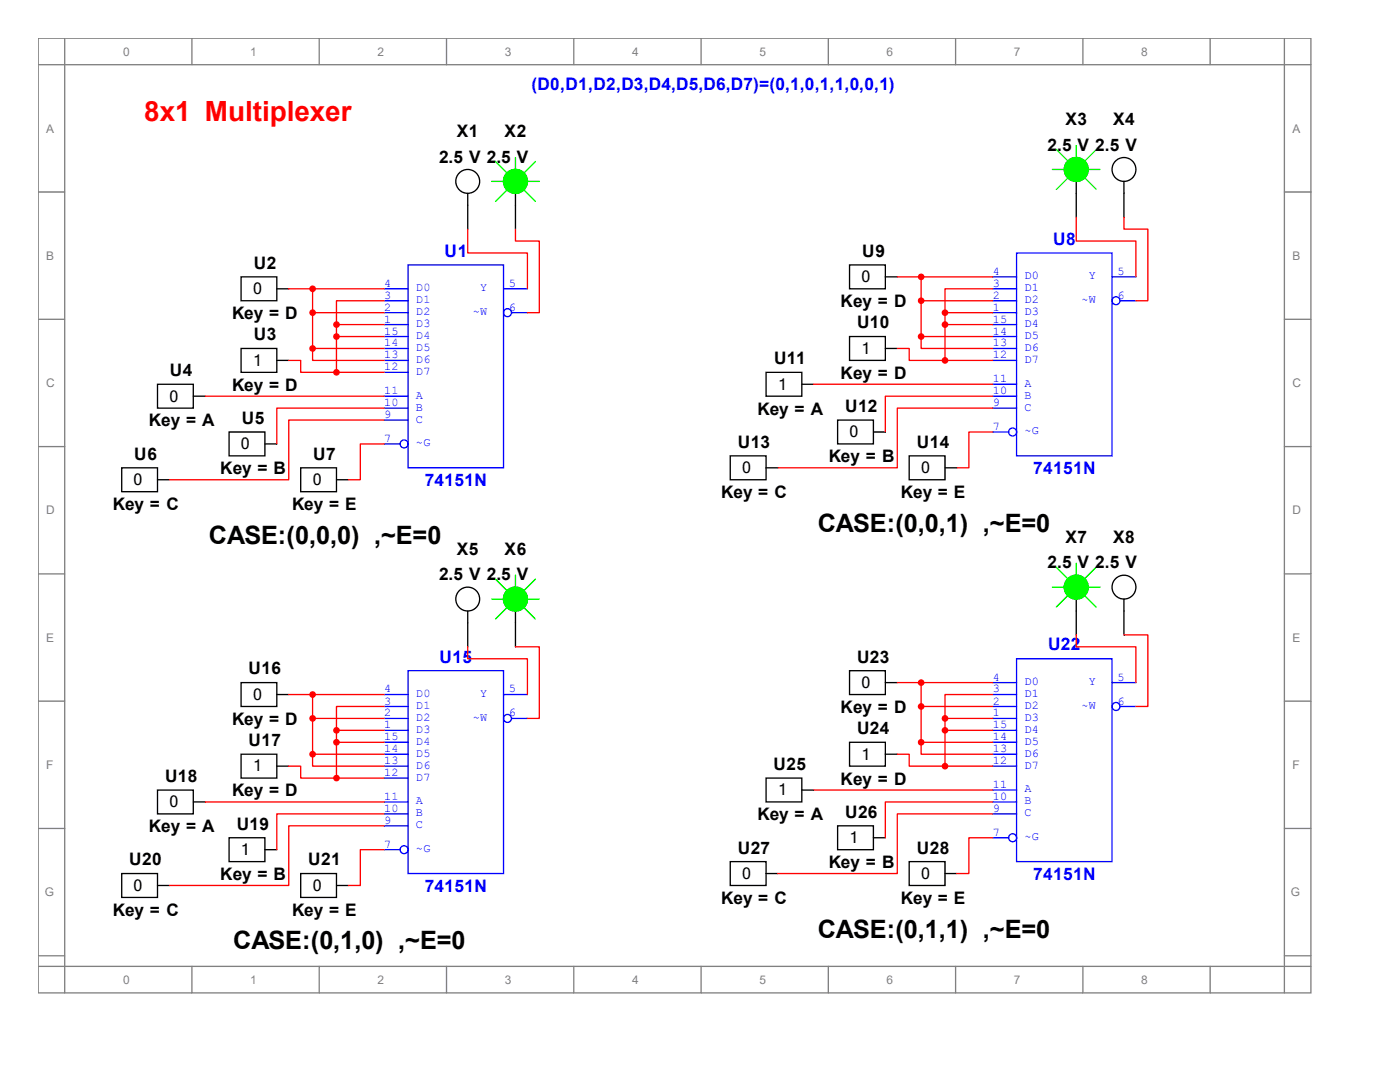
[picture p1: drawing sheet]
<svg xmlns="http://www.w3.org/2000/svg" width="279mm" height="216mm" viewBox="0 0 279 216" stroke-linecap="round" stroke-linejoin="round" font-family="sans-serif">
<g fill="none" stroke="#808080" stroke-width=".26">
<path d="M7.6 7.6h254v190.5h-254zM7.6 12.9h254M12.9 7.6v190.5M38.3 7.6v5.3M63.7 7.6v5.3M89.1 7.6v5.3M114.5 7.6v5.3M139.9 7.6v5.3M165.3 7.6v5.3M190.7 7.6v5.3M216.1 7.6v5.3M241.5 7.6v5.3"/>
<path d="M256.3 7.6v190.5M7.6 38.3h5.3M256.3 38.3h5.3M7.6 63.7h5.3M256.3 63.7h5.3M7.6 89.1h5.3M256.3 89.1h5.3M7.6 114.5h5.3M256.3 114.5h5.3M7.6 139.9h5.3M256.3 139.9h5.3M7.6 165.3h5.3"/>
<path d="M256.3 165.3h5.3M7.6 190.7h5.3M7.6 192.8h254M38.3 192.8v5.3M63.7 192.8v5.3M89.1 192.8v5.3M114.5 192.8v5.3M139.9 192.8v5.3M165.3 192.8v5.3M190.7 192.8v5.3M216.1 192.8v5.3M241.5 192.8v5.3"/>
<path d="M256.3 190.7h5.3"/>
</g>
<path d="M81.4 52.9h19.1v40.4h-19.1z" fill="none" stroke="#00f" stroke-width=".26"/>
<g fill="none" stroke="#00f" stroke-width=".26">
<path d="M102.1 62.4h3.2"/>
<circle cx="101.3" cy="62.4" r=".79"/>
</g>
<path d="M76.7 57.6h4.7" fill="none" stroke="#00f" stroke-width=".26"/>
<path d="M76.7 60h4.7" fill="none" stroke="#00f" stroke-width=".26"/>
<path d="M76.7 62.4h4.7" fill="none" stroke="#00f" stroke-width=".26"/>
<path d="M76.7 64.8h4.7" fill="none" stroke="#00f" stroke-width=".26"/>
<path d="M76.7 67.2h4.7" fill="none" stroke="#00f" stroke-width=".26"/>
<path d="M76.7 69.5h4.7" fill="none" stroke="#00f" stroke-width=".26"/>
<path d="M76.7 71.9h4.7" fill="none" stroke="#00f" stroke-width=".26"/>
<path d="M76.7 74.3h4.7" fill="none" stroke="#00f" stroke-width=".26"/>
<path d="M76.7 79.1h4.7" fill="none" stroke="#00f" stroke-width=".26"/>
<path d="M76.7 83.8h4.7" fill="none" stroke="#00f" stroke-width=".26"/>
<path d="M76.7 81.4h4.7" fill="none" stroke="#00f" stroke-width=".26"/>
<path d="M100.5 57.6h4.8" fill="none" stroke="#00f" stroke-width=".26"/>
<g fill="none" stroke="#00f" stroke-width=".26">
<path d="M202.9 50.5h19v40.5h-19zM76.7 88.6h3.2"/>
<circle cx="80.6" cy="88.6" r=".79"/>
</g>
<g fill="none" stroke="#000" stroke-width=".26">
<path d="M93.3 38.6v7.1M102.9 38.6v7.1M48.1 55.2h7.1v4.8h-7.1zM55.2 57.6h2.4M31.4 76.7h7.2v4.7h-7.2zM38.6 79.1h2.4M48.1 69.5h7.1v4.8h-7.1zM55.2 71.9h2.4M24.3 93.3h7.1v4.8h-7.1zM31.4 95.7h2.4M45.7 86.2h7.2v4.8h-7.2zM52.9 88.6h2.3"/>
<path d="M60 93.3h7.2v4.8h-7.2zM67.2 95.7h2.3"/>
<circle cx="93.3" cy="36.2" r="2.38"/>
<circle cx="102.9" cy="36.2" r="2.38"/>
</g>
<g fill="#f00" stroke="#f00" stroke-width=".26">
<circle cx="62.4" cy="62.4" r=".53"/>
<circle cx="62.4" cy="69.5" r=".53"/>
<circle cx="62.4" cy="57.6" r=".53"/>
<circle cx="67.2" cy="64.8" r=".53"/>
<circle cx="67.2" cy="67.2" r=".53"/>
<circle cx="67.2" cy="74.3" r=".53"/>
</g>
<g fill="none" stroke="#f00" stroke-width=".26">
<path d="M57.6 57.6h19.1M62.4 57.6v11.9M93.3 45.7v4.8h12v7.1M102.9 45.7v2.4h4.7v14.3h-2.3M41 79.1h35.7M57.6 71.9h2.4v2.4h7.2M62.4 69.5v2.4h14.3M62.4 62.4h14.3M62.4 69.5h14.3M67.2 64.8h9.5M67.2 64.8v9.5M67.2 67.2h9.5"/>
<path d="M67.2 74.3h9.5M76.7 60h-9.5v4.8M76.7 81.4h-21.5v7.2M76.7 83.8h-19.1v11.9h-23.8M76.7 88.6h-4.8v7.1h-2.4"/>
</g>
<path d="M98.1 36.2h2.4M98.9 32.2l2.4 2.4M101.3 37.8l-2.4 2.4M102.9 31.4v2.4M104.5 37.8l2.3 2.4M105.3 36.2h2.3M106.8 32.2l-2.3 2.4" fill="none" stroke="#0f0" stroke-width=".26"/>
<circle cx="102.9" cy="36.2" r="2.38" fill="#0f0" stroke="#0f0" stroke-width=".26"/>
<g fill="none" stroke="#00f" stroke-width=".26">
<path d="M223.5 60h3.2"/>
<circle cx="222.7" cy="60" r=".79"/>
</g>
<path d="M198.1 55.2h4.8" fill="none" stroke="#00f" stroke-width=".26"/>
<path d="M198.1 57.6h4.8" fill="none" stroke="#00f" stroke-width=".26"/>
<path d="M198.1 60h4.8" fill="none" stroke="#00f" stroke-width=".26"/>
<path d="M198.1 62.4h4.8" fill="none" stroke="#00f" stroke-width=".26"/>
<path d="M198.1 64.8h4.8" fill="none" stroke="#00f" stroke-width=".26"/>
<path d="M198.1 67.2h4.8" fill="none" stroke="#00f" stroke-width=".26"/>
<path d="M198.1 69.5h4.8" fill="none" stroke="#00f" stroke-width=".26"/>
<path d="M198.1 71.9h4.8" fill="none" stroke="#00f" stroke-width=".26"/>
<path d="M198.1 76.7h4.8" fill="none" stroke="#00f" stroke-width=".26"/>
<path d="M198.1 81.4h4.8" fill="none" stroke="#00f" stroke-width=".26"/>
<path d="M198.1 79.1h4.8" fill="none" stroke="#00f" stroke-width=".26"/>
<path d="M221.9 55.2h4.8" fill="none" stroke="#00f" stroke-width=".26"/>
<g fill="none" stroke="#00f" stroke-width=".26">
<path d="M198.1 86.2h3.2M81.4 133.8h19.1v40.5h-19.1z"/>
<circle cx="202.1" cy="86.2" r=".79"/>
</g>
<g fill="none" stroke="#000" stroke-width=".26">
<path d="M214.8 36.2v7.1M224.3 36.2v7.1M169.5 52.9h7.2v4.7h-7.2zM176.7 55.2h2.4M152.9 74.3h7.1v4.8h-7.1zM160 76.7h2.4M169.5 67.2h7.2v4.7h-7.2zM176.7 69.5h2.4M145.7 91h7.2v4.7h-7.2zM152.9 93.3h2.4M167.2 83.8h7.1v4.8h-7.1zM174.3 86.2h2.4"/>
<path d="M181.5 91h7.1v4.7h-7.1zM188.6 93.3h2.4"/>
<circle cx="214.8" cy="33.8" r="2.38"/>
<circle cx="224.3" cy="33.8" r="2.38"/>
</g>
<g fill="#f00" stroke="#f00" stroke-width=".26">
<circle cx="183.8" cy="60" r=".53"/>
<circle cx="183.8" cy="67.2" r=".53"/>
<circle cx="183.8" cy="55.2" r=".53"/>
<circle cx="188.6" cy="62.4" r=".53"/>
<circle cx="188.6" cy="64.8" r=".53"/>
<circle cx="188.6" cy="71.9" r=".53"/>
</g>
<path d="M210 33.8h2.4M210.8 29.8l2.4 2.4M213.2 35.4l-2.4 2.4M214.8 29.1v2.3M216.4 35.4l2.4 2.4M217.2 33.8h2.4M218.8 29.8l-2.4 2.4" fill="none" stroke="#0f0" stroke-width=".26"/>
<circle cx="214.8" cy="33.8" r="2.38" fill="#0f0" stroke="#0f0" stroke-width=".26"/>
<g fill="none" stroke="#f00" stroke-width=".26">
<path d="M179.1 55.2h19M183.8 55.2v12M198.1 57.6h-9.5v4.8M214.8 43.3v4.8h11.9v7.1M224.3 43.3v2.4h4.8v14.3h-2.4M162.4 76.7h35.7M179.1 69.5h2.4v2.4h7.1M183.8 67.2v2.3h14.3M183.8 60h14.3M183.8 67.2h14.3M188.6 62.4h9.5M188.6 62.4v9.5"/>
<path d="M188.6 64.8h9.5M188.6 71.9h9.5M198.1 79.1h-21.4v7.1M198.1 81.4h-19v11.9h-23.8M198.1 86.2h-4.7v7.1h-2.4"/>
</g>
<g fill="none" stroke="#00f" stroke-width=".26">
<path d="M102.1 143.4h3.2"/>
<circle cx="101.3" cy="143.4" r=".79"/>
</g>
<path d="M76.7 138.6h4.7" fill="none" stroke="#00f" stroke-width=".26"/>
<path d="M76.7 141h4.7" fill="none" stroke="#00f" stroke-width=".26"/>
<path d="M76.7 143.4h4.7" fill="none" stroke="#00f" stroke-width=".26"/>
<path d="M76.7 145.7h4.7" fill="none" stroke="#00f" stroke-width=".26"/>
<path d="M76.7 148.1h4.7" fill="none" stroke="#00f" stroke-width=".26"/>
<path d="M76.7 150.5h4.7" fill="none" stroke="#00f" stroke-width=".26"/>
<path d="M76.7 152.9h4.7" fill="none" stroke="#00f" stroke-width=".26"/>
<path d="M76.7 155.3h4.7" fill="none" stroke="#00f" stroke-width=".26"/>
<path d="M76.7 160h4.7" fill="none" stroke="#00f" stroke-width=".26"/>
<path d="M76.7 164.8h4.7" fill="none" stroke="#00f" stroke-width=".26"/>
<path d="M76.7 162.4h4.7" fill="none" stroke="#00f" stroke-width=".26"/>
<path d="M100.5 138.6h4.8" fill="none" stroke="#00f" stroke-width=".26"/>
<g fill="none" stroke="#00f" stroke-width=".26">
<path d="M202.9 131.4h19v40.5h-19zM76.7 169.5h3.2"/>
<circle cx="80.6" cy="169.5" r=".79"/>
</g>
<g fill="none" stroke="#000" stroke-width=".26">
<path d="M48.1 136.2h7.1v4.8h-7.1zM55.2 138.6h2.4M93.3 121.9v7.2M102.9 121.9v7.2M31.4 157.6h7.2v4.8h-7.2zM48.1 150.5h7.1v4.8h-7.1zM55.2 152.9h2.4M24.3 174.3h7.1v4.8h-7.1zM31.4 176.7h2.4M38.6 160h2.4M45.7 167.2h7.2v4.7h-7.2zM52.9 169.5h2.3"/>
<path d="M60 174.3h7.2v4.8h-7.2zM67.2 176.7h2.3"/>
<circle cx="93.3" cy="119.5" r="2.38"/>
<circle cx="102.9" cy="119.5" r="2.38"/>
</g>
<g fill="#f00" stroke="#f00" stroke-width=".26">
<circle cx="62.4" cy="143.4" r=".53"/>
<circle cx="62.4" cy="150.5" r=".53"/>
<circle cx="62.4" cy="138.6" r=".53"/>
<circle cx="67.2" cy="145.7" r=".53"/>
<circle cx="67.2" cy="148.1" r=".53"/>
<circle cx="67.2" cy="155.3" r=".53"/>
</g>
<path d="M98.1 119.5h2.4M98.9 115.6l2.4 2.4M102.9 114.8v2.4M105.3 119.5h2.3M106.8 115.6l-2.3 2.4M101.3 121.1l-2.4 2.4M104.5 121.1l2.3 2.4" fill="none" stroke="#0f0" stroke-width=".26"/>
<circle cx="102.9" cy="119.5" r="2.38" fill="#0f0" stroke="#0f0" stroke-width=".26"/>
<g fill="none" stroke="#00f" stroke-width=".26">
<path d="M223.5 141h3.2"/>
<circle cx="222.7" cy="141" r=".79"/>
</g>
<path d="M198.1 136.2h4.8" fill="none" stroke="#00f" stroke-width=".26"/>
<path d="M198.1 138.6h4.8" fill="none" stroke="#00f" stroke-width=".26"/>
<path d="M198.1 141h4.8" fill="none" stroke="#00f" stroke-width=".26"/>
<path d="M198.1 143.4h4.8" fill="none" stroke="#00f" stroke-width=".26"/>
<path d="M198.1 145.7h4.8" fill="none" stroke="#00f" stroke-width=".26"/>
<path d="M198.1 148.1h4.8" fill="none" stroke="#00f" stroke-width=".26"/>
<path d="M198.1 150.5h4.8" fill="none" stroke="#00f" stroke-width=".26"/>
<path d="M198.1 152.9h4.8" fill="none" stroke="#00f" stroke-width=".26"/>
<path d="M198.1 157.6h4.8" fill="none" stroke="#00f" stroke-width=".26"/>
<path d="M198.1 162.4h4.8" fill="none" stroke="#00f" stroke-width=".26"/>
<path d="M198.1 160h4.8" fill="none" stroke="#00f" stroke-width=".26"/>
<path d="M221.9 136.2h4.8" fill="none" stroke="#00f" stroke-width=".26"/>
<g fill="none" stroke="#00f" stroke-width=".26">
<path d="M198.1 167.2h3.2"/>
<circle cx="202.1" cy="167.2" r=".79"/>
</g>
<g fill="none" stroke="#000" stroke-width=".26">
<path d="M214.8 119.5v7.2M224.3 119.5v7.2M169.5 133.8h7.2v4.8h-7.2zM176.7 136.2h2.4M152.9 155.3h7.1v4.7h-7.1zM160 157.6h2.4M169.5 148.1h7.2v4.8h-7.2zM176.7 150.5h2.4M145.7 171.9h7.2v4.8h-7.2zM152.9 174.3h2.4M167.2 164.8h7.1v4.7h-7.1zM174.3 167.2h2.4"/>
<path d="M181.5 171.9h7.1v4.8h-7.1zM188.6 174.3h2.4"/>
<circle cx="214.8" cy="117.2" r="2.38"/>
<circle cx="224.3" cy="117.2" r="2.38"/>
</g>
<g fill="#f00" stroke="#f00" stroke-width=".26">
<circle cx="183.8" cy="141" r=".53"/>
<circle cx="183.8" cy="148.1" r=".53"/>
<circle cx="183.8" cy="136.2" r=".53"/>
<circle cx="188.6" cy="143.4" r=".53"/>
<circle cx="188.6" cy="145.7" r=".53"/>
<circle cx="188.6" cy="152.9" r=".53"/>
</g>
<path d="M210 117.2h2.4M210.8 113.2l2.4 2.4M213.2 118.7l-2.4 2.4M214.8 112.4v2.4M216.4 118.7l2.4 2.4M217.2 117.2h2.4M218.8 113.2l-2.4 2.4" fill="none" stroke="#0f0" stroke-width=".26"/>
<circle cx="214.8" cy="117.2" r="2.38" fill="#0f0" stroke="#0f0" stroke-width=".26"/>
<g fill="none" stroke="#f00" stroke-width=".26">
<path d="M57.6 138.6h19.1M62.4 138.6v11.9M93.3 129.1v2.3h12v7.2M102.9 129.1h4.7v14.3h-2.3M179.1 136.2h19M183.8 136.2v11.9M198.1 138.6h-9.5v4.8M214.8 126.7v2.4h11.9v7.1M224.3 126.7h4.8v14.3h-2.4M57.6 152.9h2.4v2.4h7.2M62.4 150.5v2.4h14.3M62.4 143.4h14.3"/>
<path d="M62.4 150.5h14.3M67.2 145.7h9.5M67.2 145.7v9.6M67.2 148.1h9.5M67.2 155.3h9.5M76.7 141h-9.5v4.7M162.4 157.6h35.7M179.1 150.5h2.4v2.4h7.1M183.8 148.1v2.4h14.3M183.8 148.1h14.3M183.8 141h14.3M188.6 143.4h9.5"/>
<path d="M188.6 145.7h9.5M188.6 143.4v9.5M188.6 152.9h9.5M41 160h35.7M76.7 162.4h-21.5v7.1M76.7 164.8h-19.1v11.9h-23.8M76.7 169.5h-4.8v7.2h-2.4M198.1 160h-21.4v7.2M198.1 162.4h-19v11.9h-23.8M198.1 167.2h-4.7v7.1h-2.4"/>
</g>
<text font-size="5.6" fill="#f00" x="28.8" y="24">8x1 Multiplexer</text>
<g font-size="5">
<text x="163.2" y="106.1">CASE:(0,0,1) ,~E=0</text>
<text x="41.7" y="108.5">CASE:(0,0,0) ,~E=0</text>
<text x="46.5" y="189.4">CASE:(0,1,0) ,~E=0</text>
<text x="163.2" y="187.1">CASE:(0,1,1) ,~E=0</text>
</g>
<g font-size="3.4" fill="#00f">
<text x="106" y="17.9">(D0,D1,D2,D3,D4,D5,D6,D7)=(0,1,0,1,1,0,0,1)</text>
<text x="88.7" y="51.2">U1</text>
<text x="210.2" y="48.9">U8</text>
<text x="206.2" y="94.6">74151N</text>
<text x="84.8" y="97">74151N</text>
<text x="209.2" y="129.8">U22</text>
<text x="87.7" y="132.2">U15</text>
<text x="84.8" y="178">74151N</text>
<text x="206.2" y="175.6">74151N</text>
</g>
<g font-size="3.4">
<text x="91.2" y="27.4">X1</text>
<text x="100.7" y="27.4">X2</text>
<text x="212.6" y="25">X3</text>
<text x="222.2" y="25">X4</text>
<text x="87.6" y="32.4">2.5 V 2.5 V</text>
<text x="209.1" y="30.1">2.5 V 2.5 V</text>
<text x="50.6" y="53.6">U2</text>
<text x="172.1" y="51.2">U9</text>
<text x="46.3" y="63.7">Key = D</text>
<text x="167.8" y="61.3">Key = D</text>
<text x="171.1" y="65.5">U10</text>
<text x="50.6" y="67.9">U3</text>
<text x="33.9" y="75.1">U4</text>
<text x="46.3" y="77.9">Key = D</text>
<text x="154.5" y="72.6">U11</text>
<text x="167.8" y="75.6">Key = D</text>
<text x="151.2" y="82.7">Key = A</text>
<text x="168.7" y="82.2">U12</text>
<text x="29.7" y="85.1">Key = A</text>
<text x="48.3" y="84.6">U5</text>
<text x="147.2" y="89.3">U13</text>
<text x="183" y="89.3">U14</text>
<text x="26.8" y="91.7">U6</text>
<text x="43.9" y="94.6">Key = B</text>
<text x="62.5" y="91.7">U7</text>
<text x="165.4" y="92.2">Key = B</text>
<text x="22.5" y="101.8">Key = C</text>
<text x="58.3" y="101.8">Key = E</text>
<text x="143.9" y="99.4">Key = C</text>
<text x="179.8" y="99.4">Key = E</text>
<text x="91.2" y="110.7">X5</text>
<text x="100.7" y="110.7">X6</text>
<text x="209.1" y="113.4">2.5 V 2.5 V</text>
<text x="212.6" y="108.4">X7</text>
<text x="222.2" y="108.4">X8</text>
<text x="87.6" y="115.8">2.5 V 2.5 V</text>
<text x="49.6" y="134.6">U16</text>
<text x="171.1" y="132.2">U23</text>
<text x="167.8" y="142.2">Key = D</text>
<text x="46.3" y="144.6">Key = D</text>
<text x="49.6" y="148.8">U17</text>
<text x="171.1" y="146.5">U24</text>
<text x="32.9" y="156">U18</text>
<text x="154.4" y="153.6">U25</text>
<text x="46.3" y="158.9">Key = D</text>
<text x="167.8" y="156.5">Key = D</text>
<text x="29.7" y="166.1">Key = A</text>
<text x="47.2" y="165.5">U19</text>
<text x="151.2" y="163.7">Key = A</text>
<text x="168.7" y="163.2">U26</text>
<text x="25.8" y="172.7">U20</text>
<text x="61.5" y="172.7">U21</text>
<text x="147.2" y="170.3">U27</text>
<text x="165.4" y="173.2">Key = B</text>
<text x="183" y="170.3">U28</text>
<text x="43.9" y="175.6">Key = B</text>
<text x="22.5" y="182.7">Key = C</text>
<text x="58.3" y="182.7">Key = E</text>
<text x="143.9" y="180.3">Key = C</text>
<text x="179.8" y="180.3">Key = E</text>
</g>
<g font-size="3.2">
<text x="50.5" y="58.7">0</text>
<text x="171.9" y="56.3">0</text>
<text x="171.9" y="70.6">1</text>
<text x="50.5" y="73">1</text>
<text x="155.3" y="77.7">1</text>
<text x="33.8" y="80.1">0</text>
<text x="48.1" y="89.7">0</text>
<text x="169.5" y="87.2">0</text>
<text x="148.1" y="94.4">0</text>
<text x="183.9" y="94.4">0</text>
<text x="26.7" y="96.8">0</text>
<text x="62.4" y="96.8">0</text>
<text x="171.9" y="137.3">0</text>
<text x="50.5" y="139.7">0</text>
<text x="50.5" y="153.9">1</text>
<text x="171.9" y="151.6">1</text>
<text x="33.8" y="161.1">0</text>
<text x="155.3" y="158.7">1</text>
<text x="48.1" y="170.6">1</text>
<text x="169.5" y="168.2">1</text>
<text x="26.7" y="177.8">0</text>
<text x="62.4" y="177.8">0</text>
<text x="148.1" y="175.4">0</text>
<text x="183.9" y="175.4">0</text>
</g>
<g font-size="2.4" fill="#808080">
<text x="24.6" y="11.1">0</text>
<text x="50" y="11.1">1</text>
<text x="75.4" y="11.1">2</text>
<text x="100.8" y="11.1">3</text>
<text x="126.2" y="11.1">4</text>
<text x="151.6" y="11.1">5</text>
<text x="177" y="11.1">6</text>
<text x="202.4" y="11.1">7</text>
<text x="227.8" y="11.1">8</text>
<text x="9.2" y="26.5">A</text>
<text x="257.9" y="26.5">A</text>
<text x="9.2" y="51.9">B</text>
<text x="257.9" y="51.9">B</text>
<text x="9.2" y="77.3">C</text>
<text x="257.9" y="77.3">C</text>
<text x="9.2" y="102.7">D</text>
<text x="257.9" y="102.7">D</text>
<text x="9.2" y="128.1">E</text>
<text x="257.9" y="128.1">E</text>
<text x="9.2" y="153.5">F</text>
<text x="257.9" y="153.5">F</text>
<text x="8.9" y="178.9">G</text>
<text x="257.6" y="178.9">G</text>
<text x="24.6" y="196.3">0</text>
<text x="50" y="196.3">1</text>
<text x="75.4" y="196.3">2</text>
<text x="100.8" y="196.3">3</text>
<text x="126.2" y="196.3">4</text>
<text x="151.6" y="196.3">5</text>
<text x="177" y="196.3">6</text>
<text x="202.4" y="196.3">7</text>
<text x="227.8" y="196.3">8</text>
</g>
<g font-size="2.4" fill="#00f">
<text x="76.7" y="57.2">4</text>
<text x="76.7" y="59.6">3</text>
<text x="83" y="58.1">D0</text>
<text x="95.8" y="58.1">Y</text>
<text x="101.6" y="57.2">5</text>
<text x="198.1" y="54.9">4</text>
<text x="198.1" y="57.2">3</text>
<text x="198.1" y="59.6">2</text>
<text x="204.5" y="55.8">D0</text>
<text x="204.5" y="58.1">D1</text>
<text x="217.3" y="55.8">Y</text>
<text x="223" y="59.6">6</text>
<text x="223" y="54.9">5</text>
<text x="76.7" y="62">2</text>
<text x="76.7" y="64.4">1</text>
<text x="83" y="60.5">D1</text>
<text x="83" y="62.9">D2</text>
<text x="83" y="65.3">D3</text>
<text x="94.4" y="62.9">~W</text>
<text x="101.6" y="62">6</text>
<text x="198.1" y="62">1</text>
<text x="198.1" y="64.4">15</text>
<text x="204.5" y="60.5">D2</text>
<text x="204.5" y="62.9">D3</text>
<text x="204.5" y="65.3">D4</text>
<text x="215.8" y="60.5">~W</text>
<text x="76.7" y="66.8">15</text>
<text x="76.7" y="69.1">14</text>
<text x="76.7" y="71.5">13</text>
<text x="83" y="67.6">D4</text>
<text x="83" y="70">D5</text>
<text x="198.1" y="66.8">14</text>
<text x="198.1" y="69.1">13</text>
<text x="198.1" y="71.5">12</text>
<text x="204.5" y="67.6">D5</text>
<text x="204.5" y="70">D6</text>
<text x="76.7" y="73.9">12</text>
<text x="83" y="72.4">D6</text>
<text x="83" y="74.8">D7</text>
<text x="198.1" y="76.3">11</text>
<text x="204.5" y="72.4">D7</text>
<text x="204.5" y="77.2">A</text>
<text x="76.7" y="78.7">11</text>
<text x="76.7" y="83.4">9</text>
<text x="76.7" y="81">10</text>
<text x="83" y="79.5">A</text>
<text x="83" y="81.9">B</text>
<text x="198.1" y="81">9</text>
<text x="198.1" y="78.7">10</text>
<text x="204.5" y="81.9">C</text>
<text x="204.5" y="79.5">B</text>
<text x="76.7" y="88.2">7</text>
<text x="83" y="84.3">C</text>
<text x="83" y="89.1">~G</text>
<text x="198.1" y="85.8">7</text>
<text x="204.5" y="86.7">~G</text>
<text x="198.1" y="135.8">4</text>
<text x="204.5" y="136.7">D0</text>
<text x="217.3" y="136.7">Y</text>
<text x="223" y="135.8">5</text>
<text x="76.7" y="138.2">4</text>
<text x="76.7" y="140.6">3</text>
<text x="76.7" y="143">2</text>
<text x="83" y="139.1">D0</text>
<text x="83" y="141.5">D1</text>
<text x="83" y="143.8">D2</text>
<text x="94.4" y="143.8">~W</text>
<text x="95.8" y="139.1">Y</text>
<text x="101.6" y="143">6</text>
<text x="101.6" y="138.2">5</text>
<text x="198.1" y="138.2">3</text>
<text x="198.1" y="140.6">2</text>
<text x="198.1" y="143">1</text>
<text x="204.5" y="139.1">D1</text>
<text x="204.5" y="141.5">D2</text>
<text x="204.5" y="143.8">D3</text>
<text x="215.8" y="141.5">~W</text>
<text x="223" y="140.6">6</text>
<text x="76.7" y="145.3">1</text>
<text x="76.7" y="147.7">15</text>
<text x="83" y="146.2">D3</text>
<text x="83" y="148.6">D4</text>
<text x="198.1" y="145.3">15</text>
<text x="198.1" y="147.7">14</text>
<text x="204.5" y="146.2">D4</text>
<text x="204.5" y="148.6">D5</text>
<text x="76.7" y="150.1">14</text>
<text x="76.7" y="152.5">13</text>
<text x="76.7" y="154.9">12</text>
<text x="83" y="151">D5</text>
<text x="83" y="153.4">D6</text>
<text x="83" y="155.7">D7</text>
<text x="198.1" y="150.1">13</text>
<text x="198.1" y="152.5">12</text>
<text x="204.5" y="151">D6</text>
<text x="204.5" y="153.4">D7</text>
<text x="76.7" y="159.6">11</text>
<text x="83" y="160.5">A</text>
<text x="198.1" y="157.2">11</text>
<text x="198.1" y="159.6">10</text>
<text x="204.5" y="158.1">A</text>
<text x="204.5" y="160.5">B</text>
<text x="76.7" y="164.4">9</text>
<text x="76.7" y="162">10</text>
<text x="83" y="165.3">C</text>
<text x="83" y="162.9">B</text>
<text x="198.1" y="162">9</text>
<text x="198.1" y="166.8">7</text>
<text x="204.5" y="162.9">C</text>
<text x="204.5" y="167.6">~G</text>
<text x="76.7" y="169.2">7</text>
<text x="83" y="170.1">~G</text>
</g>
</svg>
